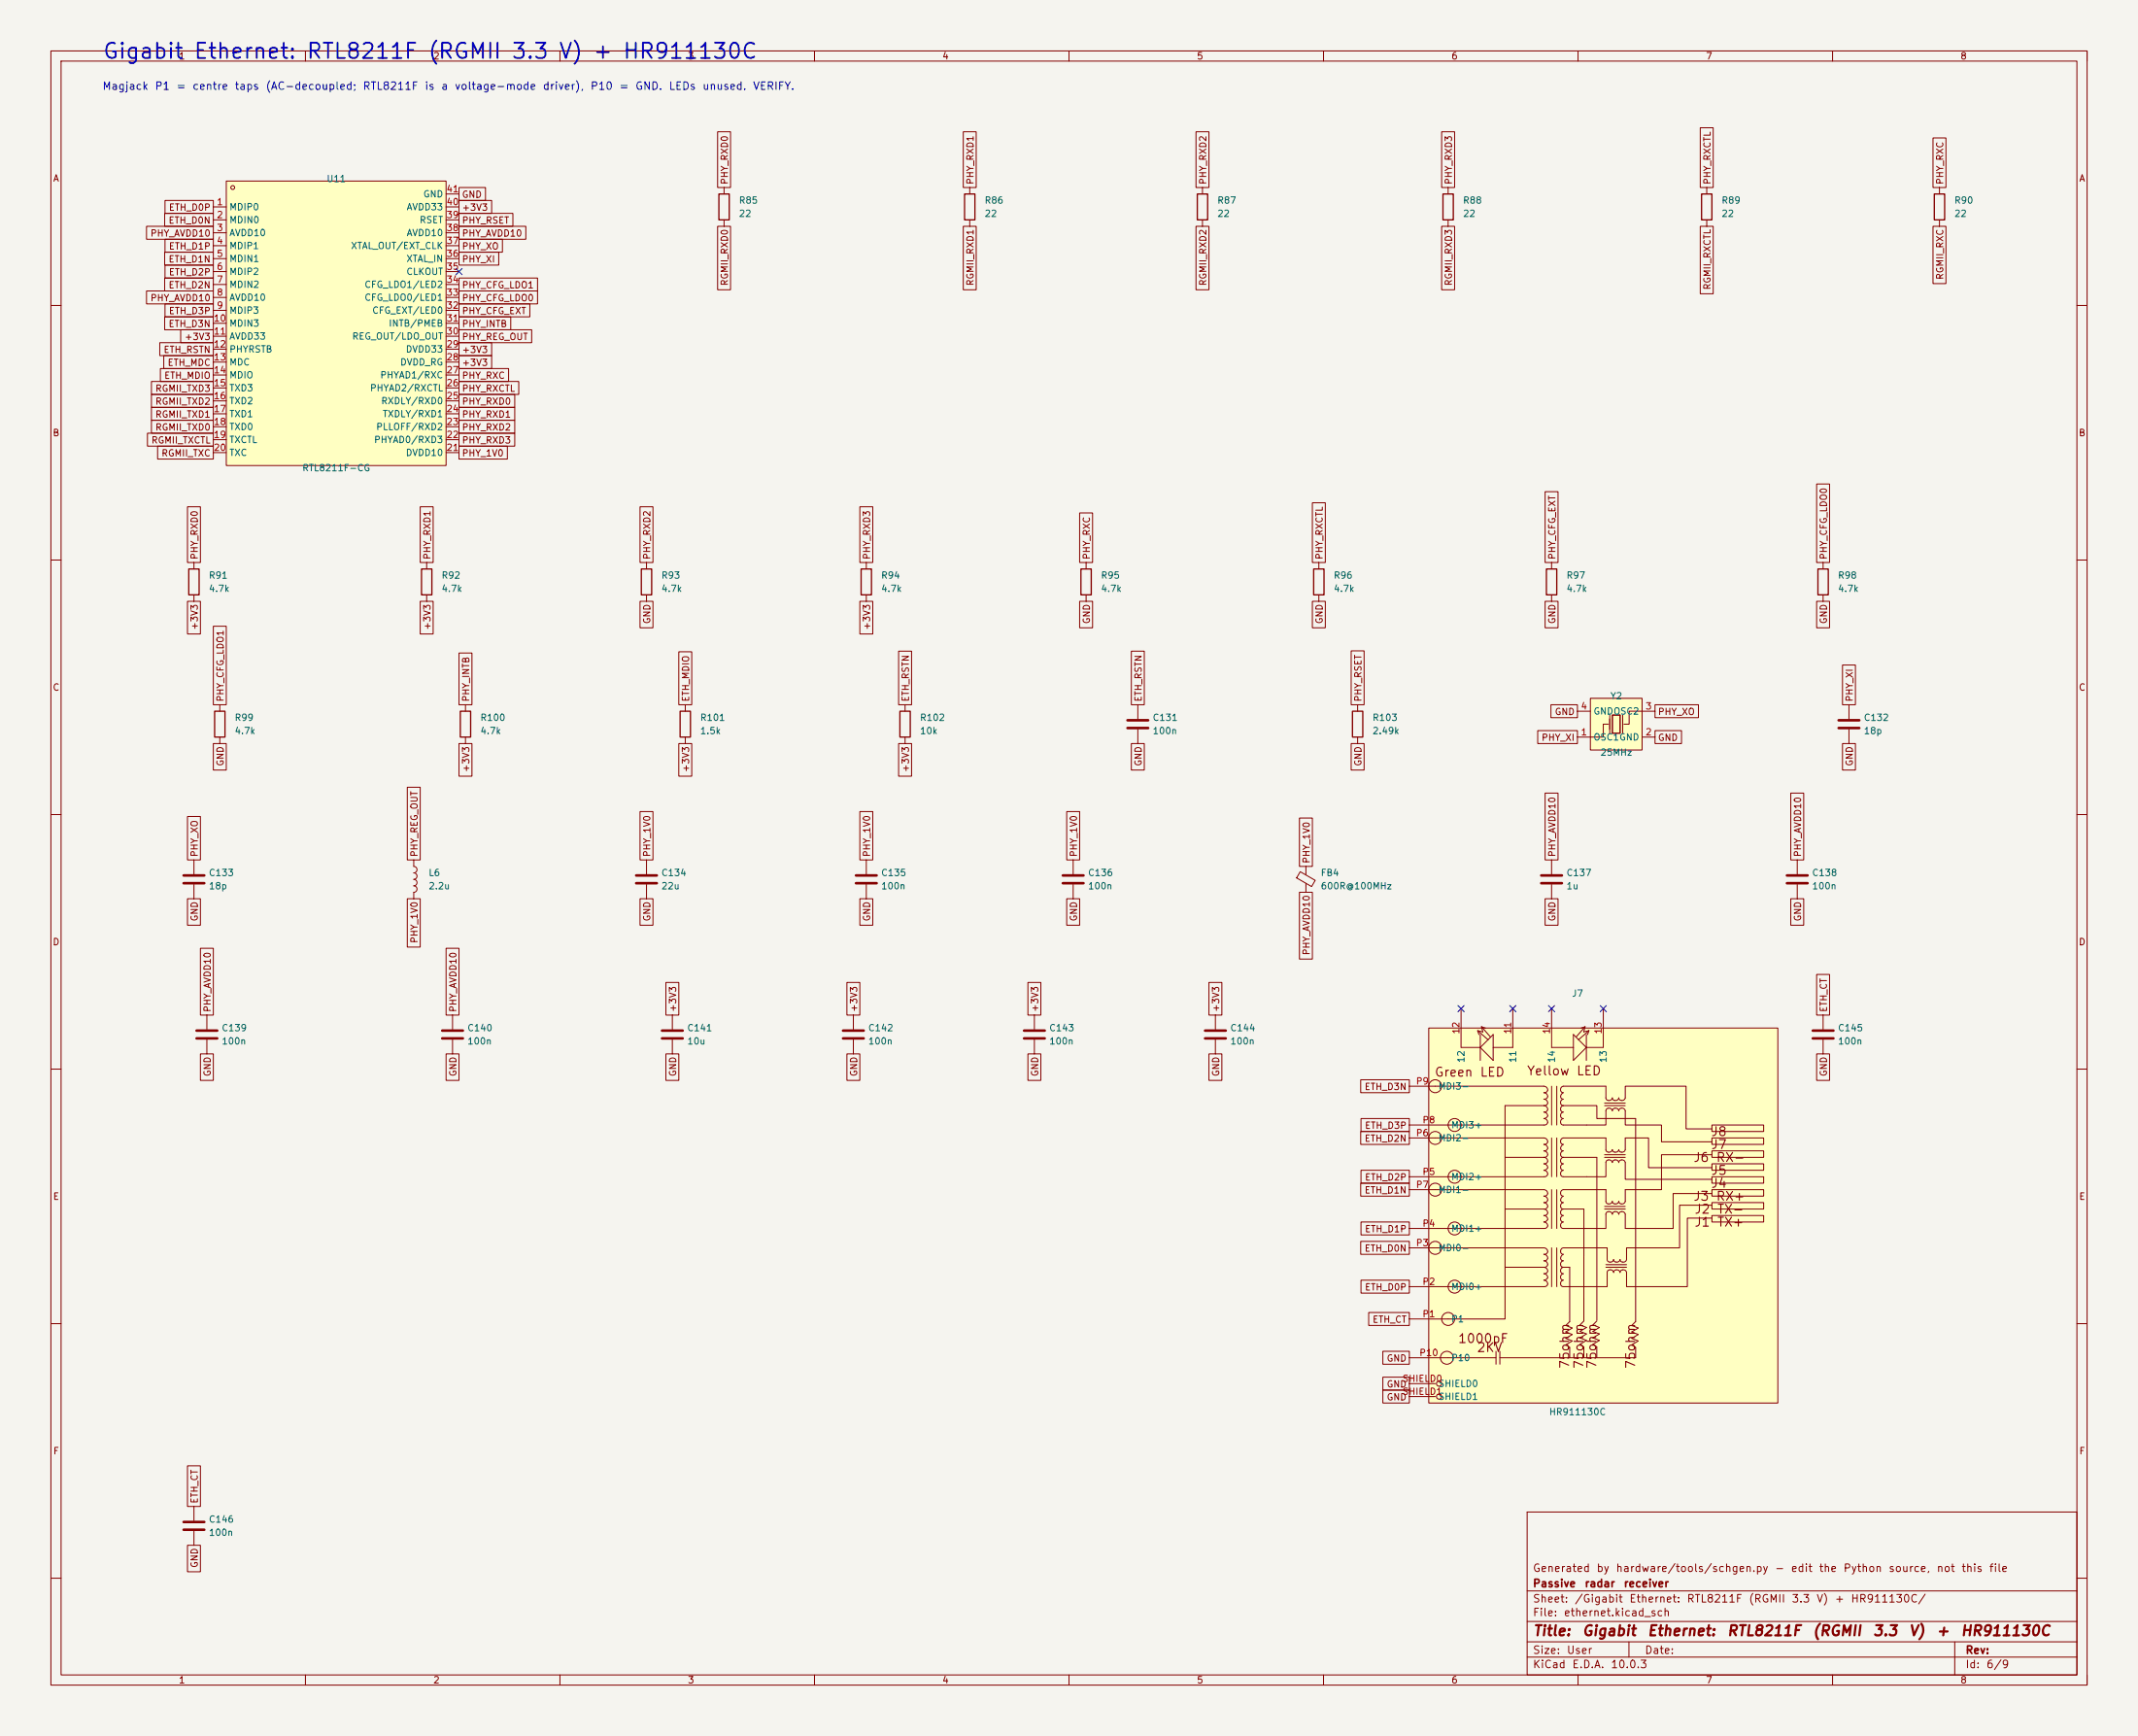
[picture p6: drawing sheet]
<svg xmlns="http://www.w3.org/2000/svg" width="420mm" height="341mm" viewBox="0 0 420 341" stroke-linecap="round" stroke-linejoin="round" font-family="sans-serif">
<path d="M0 0h420v341h-420z" fill="#f5f4ef" stroke="#f5f4ef" stroke-width=".19"/>
<g fill="none" stroke="#840000" stroke-width=".19">
<path d="M10 10h400v321h-400zM12 12h396v317h-396zM60 10v2M110 10v2M160 10v2M210 10v2M260 10v2M310 10v2M360 10v2M410 10v2M142.2 36.8v1.3M190.5 36.8v1.3"/>
<path d="M236.2 36.8v1.3M335.3 36.8v1.3M381 36.8v1.3M142.2 43.2v1.3M190.5 43.2v1.3M236.2 43.2v1.3M335.3 43.2v1.3M381 43.2v1.3M10 60h2M408 60h2M10 110h2M38.1 110.5v1.3"/>
<path d="M38.1 116.8v1.3M83.8 110.5v1.3M83.8 116.8v1.3M304.8 110.5v1.3M304.8 116.8v1.3M358.1 110.5v1.3M358.1 116.8v1.3M408 110h2M43.2 138.4v1.3M43.2 144.8v1.3M10 160h2M38.1 168.9v2.8"/>
<path d="M38.1 173.7v2.8M304.8 168.9v2.8M304.8 173.7v2.8M408 160h2M40.6 199.4v2.8M358.1 199.4v2.8M10 210h2M40.6 204.2v2.8M358.1 204.2v2.8M408 210h2M10 260h2M408 260h2"/>
<path d="M300 297h108v32h-108zM10 310h2M300 318.5h108M300 312.5h108M408 310h2M60 329v2M110 329v2M160 329v2M210 329v2M260 329v2M300 325.5h108M300 322.5h108"/>
<path d="M310 329v2M320 322.5v3M360 329v2M384 322.5v6.5M410 329v2"/>
</g>
<path d="M141.2 38.1h2.1v5.1h-2.1zM189.5 38.1h2v5.1h-2zM235.2 38.1h2v5.1h-2zM334.3 38.1h2v5.1h-2zM380 38.1h2v5.1h-2zM37.1 111.8h2v5h-2zM82.8 111.8h2v5h-2zM303.8 111.8h2v5h-2zM357.1 111.8h2.1v5h-2.1zM42.2 139.7h2v5.1h-2z" fill="none" stroke="#840000" stroke-width=".25"/>
<path d="M36.1 172h4M36.1 173.5h4M302.8 172h4M302.8 173.5h4M38.6 202.4h4.1M38.6 204h4.1M356.1 202.4h4.1M356.1 204h4.1" fill="none" stroke="#840000" stroke-width=".51"/>
<g fill="#ffffc2">
<path d="M312.4 137.2h10.2v10.1h-10.2z"/>
<path d="M316.7 140.5h1.6v3.5h-1.6z"/>
</g>
<g fill="none" stroke="#840000" stroke-width=".19">
<path d="M91.4 138.4v1.3M309.9 139.7h2.5M312.4 137.2h10.2v10.1h-10.2zM325.1 139.7h-5.1v2.5h-1M363.2 138.4v2.8M91.4 144.8v1.3M316 142.2h-1v2.6h-5.1M316.2 140.5v3.5M316.7 140.5h1.6v3.5h-1.6zM318.8 140.5v3.5M322.6 144.8h2.5M363.2 143.3v2.8"/>
<path d="M81.3 168.9v1.3a.64 .64 0 0 1 .6 .6 .64 .64 0 0 1-.6 .7 .64 .64 0 0 1 .6 .6 .64 .64 0 0 1-.6 .6 .64 .64 0 0 1 .6 .7 .64 .64 0 0 1-.6 .6 .64 .64 0 0 1 .6 .6 .64 .64 0 0 1-.6 .7v1.2M353.1 168.9v2.8M353.1 173.7v2.8M88.9 199.4v2.8M88.9 204.2v2.8"/>
</g>
<path d="M361.2 141.5h4.1M361.2 143h4.1M351 172h4.1M351 173.5h4.1M86.9 202.4h4M86.9 204h4" fill="none" stroke="#840000" stroke-width=".51"/>
<path d="M90.4 139.7h2.1v5.1h-2.1z" fill="none" stroke="#840000" stroke-width=".25"/>
<path d="M44.4 35.6h43.2v55.8h-43.2z" fill="#ffffc2"/>
<g fill="none" stroke="#840000" stroke-width=".19">
<path d="M44.4 35.6h43.2v55.8h-43.2zM87.6 38.1h2.6M284.5 36.8v1.3M41.9 40.6h2.5M41.9 43.2h2.5M41.9 45.7h2.5M41.9 48.3h2.5M41.9 50.8h2.5M41.9 53.3h2.5M41.9 55.9h2.5M41.9 58.4h2.5M87.6 40.6h2.6"/>
<path d="M87.6 43.2h2.6M87.6 45.7h2.6M87.6 48.3h2.6M87.6 50.8h2.6M87.6 53.3h2.6M87.6 55.9h2.6M87.6 58.4h2.6M284.5 43.2v1.3M41.9 61h2.5M41.9 63.5h2.5M41.9 66h2.5M41.9 68.6h2.5"/>
<path d="M41.9 71.1h2.5M41.9 73.7h2.5M41.9 76.2h2.5M41.9 78.7h2.5M87.6 61h2.6M87.6 63.5h2.6M87.6 66h2.6M87.6 68.6h2.6M87.6 71.1h2.6M87.6 73.7h2.6M87.6 76.2h2.6M87.6 78.7h2.6"/>
<path d="M41.9 81.3h2.5M41.9 83.8h2.5M41.9 86.4h2.5M41.9 88.9h2.5M87.6 81.3h2.6M87.6 83.8h2.6M87.6 86.4h2.6M87.6 88.9h2.6M127 110.5v1.3M127 116.8v1.3M170.2 110.5v1.3M170.2 116.8v1.3"/>
<path d="M213.4 110.5v1.3M213.4 116.8v1.3M259.1 110.5v1.3M259.1 116.8v1.3M134.6 138.4v1.3M177.8 138.4v1.3M223.5 138.4v2.8M266.7 138.4v1.3M134.6 144.8v1.3M177.8 144.8v1.3M223.5 143.3v2.8M266.7 144.8v1.3"/>
<path d="M127 168.9v2.8M127 173.7v2.8M170.2 168.9v2.8M170.2 173.7v2.8M210.8 168.9v2.8M210.8 173.7v2.8M255.4 171.2l3 1.7-.7 1.2-3-1.7zM256.5 170.2v1.6M256.5 173.5v1.8M132.1 199.4v2.8M167.6 199.4v2.8M238.8 199.4v2.8"/>
<path d="M132.1 204.2v2.8M167.6 204.2v2.8M238.8 204.2v2.8M38.1 295.9v2.8M38.1 300.7v2.8"/>
<circle cx="45.7" cy="36.8" r=".38"/>
</g>
<path d="M283.5 38.1h2v5.1h-2zM126 111.8h2v5h-2zM169.2 111.8h2v5h-2zM212.3 111.8h2.1v5h-2.1zM258.1 111.8h2v5h-2zM133.6 139.7h2v5.1h-2zM176.8 139.7h2v5.1h-2zM265.7 139.7h2v5.1h-2z" fill="none" stroke="#840000" stroke-width=".25"/>
<g fill="none" stroke="#840000" stroke-width=".51">
<path d="M221.5 141.5h4.1M221.5 143h4.1M125 172h4M125 173.5h4M168.1 172h4.1M168.1 173.5h4.1M208.8 172h4.1M208.8 173.5h4.1M130 202.4h4.1M130 204h4.1M165.6 202.4h4.1M165.6 204h4.1"/>
<path d="M236.7 202.4h4.1M236.7 204h4.1M36.1 299h4M36.1 300.5h4"/>
</g>
<g fill="#ffffc2">
<path d="M280.7 201.9h68.5v73.7h-68.5z"/>
<path d="M336.3 221h10.2v1.3h-10.2z"/>
<path d="M336.3 223.5h10.2v1.3h-10.2z"/>
<path d="M336.3 226.1h10.2v1.2h-10.2z"/>
<path d="M336.3 228.6h10.2v1.3h-10.2z"/>
<path d="M336.3 231.1h10.2v1.3h-10.2z"/>
<path d="M336.3 233.7h10.2v1.3h-10.2z"/>
<path d="M336.3 236.2h10.2v1.3h-10.2z"/>
<path d="M336.3 238.8h10.2v1.2h-10.2z"/>
</g>
<g fill="none" stroke="#840000" stroke-width=".19">
<path d="M32.4 39.4h9.5v2.5h-9.5zM90.2 39.4h6.4v2.5h-6.4zM90.2 36.8h5.2v2.6h-5.2zM141 25.9h2.5v10.9h-2.5zM189.2 25.9h2.6v10.9h-2.6zM234.9 25.9h2.6v10.9h-2.6zM283.2 25.9h2.6v10.9h-2.6zM334 25.1h2.6v11.7h-2.6zM379.7 27.1h2.6v9.7h-2.6zM28.8 44.5h13.1v2.5h-13.1zM28.8 57.2h13.1v2.5h-13.1zM32.4 41.9h9.5v2.6h-9.5z"/>
<path d="M32.4 49.5h9.5v2.6h-9.5zM32.4 54.6h9.5v2.6h-9.5zM32.4 47h9.5v2.5h-9.5zM32.4 52.1h9.5v2.5h-9.5zM32.4 59.7h9.5v2.5h-9.5zM90.2 41.9h10.6v2.6h-10.6zM90.2 44.5h13.1v2.5h-13.1zM90.2 59.7h13.9v2.5h-13.9zM90.2 57.2h15.4v2.5h-15.4zM90.2 54.6h15.4v2.6h-15.4zM90.2 49.5h7.8v2.6h-7.8zM90.2 47h8.5v2.5h-8.5z"/>
<path d="M141 44.5h2.5v12.4h-2.5zM189.2 44.5h2.6v12.4h-2.6zM234.9 44.5h2.6v12.4h-2.6zM283.2 44.5h2.6v12.4h-2.6zM334 44.5h2.6v13.2h-2.6zM379.7 44.5h2.6v11.2h-2.6zM29.8 74.9h12.1v2.6h-12.1zM29.8 77.5h12.1v2.5h-12.1zM31.4 67.3h10.5v2.6h-10.5zM31.5 72.4h10.4v2.5h-10.4zM32.2 69.9h9.7v2.5h-9.7zM32.4 62.2h9.5v2.6h-9.5z"/>
<path d="M35.5 64.8h6.4v2.5h-6.4zM90.2 74.9h11.7v2.6h-11.7zM90.2 72.4h9.7v2.5h-9.7zM90.2 69.9h6.4v2.5h-6.4zM90.2 67.3h6.4v2.6h-6.4zM90.2 77.5h10.9v2.5h-10.9zM90.2 64.8h14.2v2.5h-14.2zM90.2 62.2h10.1v2.6h-10.1zM29 85.1h12.9v2.5h-12.9zM29.8 80h12.1v2.6h-12.1zM29.8 82.6h12.1v2.5h-12.1zM31 87.6h10.9v2.6h-10.9z"/>
<path d="M36.8 99.5h2.6v11h-2.6zM82.5 99.5h2.6v11h-2.6zM90.2 87.6h9.5v2.6h-9.5zM90.2 85.1h10.9v2.5h-10.9zM90.2 82.6h10.9v2.5h-10.9zM90.2 80h10.9v2.6h-10.9zM125.7 99.5h2.6v11h-2.6zM168.9 99.5h2.6v11h-2.6zM257.8 98.8h2.6v11.7h-2.6zM303.5 96.6h2.6v13.9h-2.6zM356.9 95.1h2.5v15.4h-2.5zM36.8 118.1h2.6v6.4h-2.6z"/>
<path d="M82.5 118.1h2.6v6.4h-2.6zM125.7 118.1h2.6v5.2h-2.6zM168.9 118.1h2.6v6.4h-2.6zM212.1 100.8h2.5v9.7h-2.5zM212.1 118.1h2.5v5.2h-2.5zM257.8 118.1h2.6v5.2h-2.6zM303.5 118.1h2.6v5.2h-2.6zM356.9 118.1h2.5v5.2h-2.5zM41.9 123h2.6v15.4h-2.6zM90.2 128.3h2.5v10.1h-2.5zM133.3 128h2.6v10.4h-2.6zM176.5 127.9h2.6v10.5h-2.6z"/>
<path d="M222.2 127.9h2.6v10.5h-2.6zM265.4 127.8h2.6v10.6h-2.6zM304.7 138.4h5.2v2.6h-5.2zM325.1 138.4h8.6v2.6h-8.6zM361.9 130.6h2.6v7.8h-2.6zM41.9 146.1h2.6v5.2h-2.6zM80 154.6h2.6v14.3h-2.6zM90.2 146.1h2.5v6.4h-2.5zM125.7 159.4h2.6v9.5h-2.6zM133.3 146.1h2.6v6.4h-2.6zM168.9 159.4h2.6v9.5h-2.6zM176.5 146.1h2.6v6.4h-2.6z"/>
<path d="M209.5 159.4h2.6v9.5h-2.6zM222.2 146.1h2.6v5.2h-2.6zM265.4 146.1h2.6v5.2h-2.6zM302.1 143.5h7.8v2.6h-7.8zM303.5 155.8h2.6v13.1h-2.6zM325.1 143.5h5.2v2.6h-5.2zM351.8 155.8h2.5v13.1h-2.5zM361.9 146.1h2.6v5.2h-2.6zM36.8 176.5h2.6v5.2h-2.6zM36.8 160.4h2.6v8.5h-2.6zM80 176.5h2.6v9.5h-2.6zM125.7 176.5h2.6v5.2h-2.6z"/>
<path d="M168.9 176.5h2.6v5.2h-2.6zM209.5 176.5h2.6v5.2h-2.6zM255.3 175.3h2.5v13.1h-2.5zM255.3 160.7h2.5v9.5h-2.5zM303.5 176.5h2.6v5.2h-2.6zM351.8 176.5h2.5v5.2h-2.5zM39.4 186.3h2.5v13.1h-2.5zM87.6 186.3h2.6v13.1h-2.6zM130.8 193h2.6v6.4h-2.6zM166.4 193h2.5v6.4h-2.5zM201.9 193h2.6v6.4h-2.6zM203.2 199.4v2.8"/>
<path d="M237.5 193h2.5v6.4h-2.5zM287 198.1v7.6M297.2 198.1v7.6M304.8 198.1v7.6h4.3M315 198.1l-.1 7.6h-3.3M356.9 191.4h2.5v8h-2.5zM39.4 207h2.5v5.2h-2.5zM87.6 207h2.6v5.2h-2.6zM130.8 207h2.6v5.2h-2.6zM166.4 207h2.5v5.2h-2.5zM201.9 207h2.6v5.2h-2.6zM203.2 204.2v2.8"/>
<path d="M237.5 207h2.5v5.2h-2.5zM267.3 212.1h9.6v2.5h-9.6zM267.4 219.7h9.5v2.6h-9.5zM276.9 213.4h26.4a.64 .64 0 0 1 .8 .6 .64 .64 0 0 1-.8 .6 .65 .65 0 0 1 .8 .7 .65 .65 0 0 1-.8 .6 .65 .65 0 0 1 .8 .6 .65 .65 0 0 1-.8 .7M280.7 201.9h68.5v73.7h-68.5zM287 205.7l3.8 .1M290.3 202.5l.2 .7M290.3 202.5l2 1.7M290.8 203.2v5.1M291 201.7l.3 1-1-.2M291 201.7l.8 .2M291 201.7l1.8 2"/>
<path d="M292.3 204.2l-1.5 1.6M292.8 203.7l-.5 .5M292.8 203.7l.5-.5v5.1l-2.5-2.5M297.2 205.7l-3.9 .1M303.3 217.2h-7.6v41.9h-18.8M303.3 217.2a.65 .65 0 0 1 .8 .6 .65 .65 0 0 1-.8 .6 .64 .64 0 0 1 .7 .7 .64 .64 0 0 1-.7 .6 .64 .64 0 0 1 .8 .6 .64 .64 0 0 1-.8 .7h-26.4M304.8 213.4v7.6M305.8 213.4v7.6M307.1 217.2a.65 .65 0 0 0-.5 .6 .65 .65 0 0 0 .5 .6 .65 .65 0 0 0-.5 .7 .65 .65 0 0 0 .5 .6 .65 .65 0 0 0-.5 .6 .65 .65 0 0 0 .5 .7h8.4v-2.9l.2-.3 .3-.1a.65 .65 0 0 1 .7 .5M307.1 217.2h6.6v2.5h7.6v39.9l-.8 .8 1.3 .5-1.3 .7 1.3 .5-1.3 .8 1.3 .5-1.3 .8 .8 .5v2h-26.7M307.1 217.2l-.4-.2-.1-.3a.64 .64 0 0 1 .5-.8l-.3-.1a.7 .7 0 0 1 .3-1.2l-.4-.1-.1-.4a.64 .64 0 0 1 .5-.7h8.4v2.4l.2 .3 .3 .1a.64 .64 0 0 0 .7-.5l.2 .3 .4 .2a.64 .64 0 0 0 .7-.5l.1 .3 .4 .2a.64 .64 0 0 0 .8-.5v-2.3h11.9v8.3h5.1M309.1 203.2l2.5 2.5-2.5 2.6z"/>
<path d="M311.4 201.7l-1.8 2M311.4 201.7l-.8 .2M311.4 201.7l-.3 1 1-.3M311.6 203.2v5.1M312.1 202.4l-2 1.8M312.1 202.4l-.2 .8M315.2 217.2h4.1M315.2 216.7h4.1M316.7 218.2l.2-.4 .4-.1a.65 .65 0 0 1 .7 .5l.2-.4 .3-.1a.65 .65 0 0 1 .8 .5v2.8h7.1v3.3h9.9M356.9 207h2.5v5.2h-2.5zM267.3 232.4h9.6v2.6h-9.6zM267.3 222.3h9.6v2.5h-9.6z"/>
<path d="M267.4 229.9h9.5v2.5h-9.5zM276.9 223.5h26.4a.64 .64 0 0 1 .8 .7 .64 .64 0 0 1-.8 .6 .65 .65 0 0 1 .8 .6 .65 .65 0 0 1-.8 .7 .65 .65 0 0 1 .8 .6 .65 .65 0 0 1-.8 .6M276.9 233.7h26.4a.64 .64 0 0 1 .8 .6 .64 .64 0 0 1-.8 .6 .65 .65 0 0 1 .8 .7 .65 .65 0 0 1-.8 .6 .65 .65 0 0 1 .8 .7 .65 .65 0 0 1-.8 .6M295.7 227.3h7.6M295.7 237.5h7.6M303.3 227.3a.65 .65 0 0 1 .8 .7 .65 .65 0 0 1-.8 .6 .64 .64 0 0 1 .7 .6 .64 .64 0 0 1-.7 .7 .64 .64 0 0 1 .8 .6 .64 .64 0 0 1-.8 .6h-26.4M303.3 237.5a.65 .65 0 0 1 .8 .6 .65 .65 0 0 1-.8 .7 .64 .64 0 0 1 .7 .6 .64 .64 0 0 1-.7 .6 .64 .64 0 0 1 .8 .7 .64 .64 0 0 1-.8 .6h-26.4M304.8 223.5v7.6M304.8 233.7v7.6M305.8 223.5v7.6M305.8 233.7v7.6M307.1 223.5a.65 .65 0 0 0-.5 .7 .65 .65 0 0 0 .5 .6 .64 .64 0 0 0-.5 .6 .64 .64 0 0 0 .5 .7 .65 .65 0 0 0-.5 .6 .65 .65 0 0 0 .5 .6"/>
<path d="M307.1 227.3a.65 .65 0 0 0-.5 .7 .65 .65 0 0 0 .5 .6 .65 .65 0 0 0-.5 .6 .65 .65 0 0 0 .5 .7 .65 .65 0 0 0-.5 .6 .65 .65 0 0 0 .5 .6h8.4v-2.8l.2-.3 .3-.2a.65 .65 0 0 1 .7 .6M307.1 237.5a.65 .65 0 0 0-.5 .6 .65 .65 0 0 0 .5 .7 .65 .65 0 0 0-.5 .6 .65 .65 0 0 0 .5 .6 .65 .65 0 0 0-.5 .7 .65 .65 0 0 0 .5 .6h8.4v-2.9l.2-.3 .3-.1a.65 .65 0 0 1 .7 .5M307.1 223.5h8.4v2.4l.2 .3 .3 .1a.64 .64 0 0 0 .7-.5l.2 .4 .4 .1a.64 .64 0 0 0 .7-.5l.1 .4 .4 .1a.64 .64 0 0 0 .8-.5v-2.3h4.5v5.9h12.5M307.1 227.3h6.6v32M307.1 237.5h4v22l-.7 .8 1.2 .5-1.2 .7 1.2 .5-1.2 .8 1.2 .5-1.2 .8 .7 .5v2M315.2 227.3h4.1M315.2 237.5h4.1M315.2 226.8h4.1M315.2 237h4.1M316.7 228.4l.2-.4 .4-.2a.65 .65 0 0 1 .7 .6l.2-.4 .3-.2a.65 .65 0 0 1 .8 .6v3.3h17M336.3 239.3h-4.8v13.4h-12v-2.8a.65 .65 0 0 0-.6-.5 .65 .65 0 0 0-.6 .5 .65 .65 0 0 0-.7-.5 .65 .65 0 0 0-.6 .5 .65 .65 0 0 0-.6-.5 .65 .65 0 0 0-.7 .5v2.8h-8.7l-.3-.1-.1-.4a.64 .64 0 0 1 .5-.7l-.4-.2-.1-.4a.64 .64 0 0 1 .5-.7l-.4-.2-.1-.3a.64 .64 0 0 1 .5-.8l-.4-.1-.1-.4a.64 .64 0 0 1 .5-.7l-.3-.1a.69 .69 0 0 1 .3-1.2l-.4-.2-.1-.3a.64 .64 0 0 1 .5-.8h8.6v2.4l.2 .3 .3 .1M336.3 226.8h-9.9v6.9h-7.1v2.3a.65 .65 0 0 1-.7 .5 .65 .65 0 0 1-.6-.5 .65 .65 0 0 1-.6 .5 .65 .65 0 0 1-.7-.5 .65 .65 0 0 1-.6 .5 .65 .65 0 0 1-.6-.5v-2.3h-8.4a.65 .65 0 0 0-.5 .6 .65 .65 0 0 0 .5 .7 .64 .64 0 0 0-.5 .6 .64 .64 0 0 0 .5 .6 .65 .65 0 0 0-.5 .7 .65 .65 0 0 0 .5 .6"/>
<path d="M336.3 234.4h-7.6v6.9h-9.4v-2.8a.65 .65 0 0 0-.7-.5 .65 .65 0 0 0-.6 .5 .65 .65 0 0 0-.6-.5 .65 .65 0 0 0-.7 .5M336.3 236.7h-6.3v8.4h-10.5v2.3a.62 .62 0 0 1-.7 .5M336.3 221h10.2v1.3h-10.2zM336.3 223.5h10.2v1.3h-10.2zM336.3 226.1h10.2v1.2h-10.2zM336.3 228.6h10.2v1.3h-10.2zM336.3 231.1h10.2v1.3h-10.2zM336.3 233.7h10.2v1.3h-10.2zM336.3 236.2h10.2v1.3h-10.2zM336.3 238.8h10.2v1.2h-10.2zM267.3 243.8h9.6v2.6h-9.6zM267.4 251.5h9.5v2.5h-9.5z"/>
<path d="M267.4 240h9.5v2.6h-9.5zM268.9 257.8h8v2.6h-8zM276.9 245.1h26.4a.64 .64 0 0 1 .8 .6 .64 .64 0 0 1-.8 .7 .65 .65 0 0 1 .8 .6 .65 .65 0 0 1-.8 .6 .65 .65 0 0 1 .8 .7 .65 .65 0 0 1-.8 .6M295.7 248.9h7.6M303.3 250.2a.64 .64 0 0 1 .7 .6 .64 .64 0 0 1-.7 .7 .64 .64 0 0 1 .8 .6 .64 .64 0 0 1-.8 .6h-26.4M303.3 248.9a.64 .64 0 0 1 .8 .7 .64 .64 0 0 1-.8 .6M304.8 245.1v7.6M305.8 245.1v7.6M306.8 248.9h1.6v10.7l-.8 .8 1.3 .5-1.3 .7 1.3 .5-1.3 .8 1.3 .5-1.3 .8 .8 .5v2M313.7 259.5l-.8 .8 1.3 .5-1.3 .7 1.3 .5-1.3 .8 1.3 .5-1.3 .8 .8 .5v2M315.5 248.9h4M315.5 248.4h4"/>
<path d="M316.2 247.9a.62 .62 0 0 0 .8-.5l.1 .4 .4 .1M317.5 247.9a.62 .62 0 0 0 .8-.5l.1 .4 .4 .1M271.7 270.5h5.2v2.6h-5.2zM271.7 273.1h5.2v2.5h-5.2zM271.7 265.4h5.2v2.6h-5.2zM276.9 266.7h17M276.9 271.8h5M276.9 274.3h5M293.9 265.4v2.6M294.6 265.4v2.6M36.8 287.9h2.6v8h-2.6zM36.8 303.5h2.6v5.2h-2.6z"/>
<circle cx="281.9" cy="213.4" r="1.27"/>
<circle cx="281.9" cy="223.5" r="1.27"/>
<circle cx="281.9" cy="233.7" r="1.27"/>
<circle cx="285.8" cy="221" r="1.27"/>
<circle cx="285.8" cy="231.1" r="1.27"/>
<circle cx="281.9" cy="245.1" r="1.27"/>
<circle cx="284.5" cy="259.1" r="1.27"/>
<circle cx="285.8" cy="241.3" r="1.27"/>
<circle cx="285.8" cy="252.7" r="1.27"/>
<circle cx="282.7" cy="274.3" r=".51"/>
<circle cx="282.7" cy="271.8" r=".51"/>
<circle cx="284.2" cy="266.7" r="1.27"/>
</g>
<path d="M201.2 202.4h4M201.2 204h4" fill="none" stroke="#840000" stroke-width=".51"/>
<path d="M89.6 52.7l1.2 1.3M90.8 52.7l-1.2 1.3M286.4 197.5l1.2 1.2M287.6 197.5l-1.2 1.2M296.6 197.5l1.2 1.2M297.8 197.5l-1.2 1.2M304.2 197.5l1.2 1.2M305.4 197.5l-1.2 1.2M314.4 197.5l1.2 1.2M315.6 197.5l-1.2 1.2" fill="none" stroke="#000084" stroke-width=".19"/>
<text font-size="3" fill="#0000c2" x="20" y="12.3">Gigabit Ethernet: RTL8211F (RGMII 3.3 V) + HR911130C</text>
<g font-size="2" fill="#840000">
<text x="301" y="321.8">Title:</text>
<text x="310.7" y="321.8">Gigabit</text>
<text x="323.5" y="321.8">Ethernet:</text>
<text x="339.1" y="321.8">RTL8211F</text>
<text x="355.9" y="321.8">(RGMII</text>
<text x="367.8" y="321.8">3.3</text>
<text x="374.9" y="321.8">V)</text>
<text x="380.2" y="321.8">+</text>
<text x="385" y="321.8">HR911130C</text>
</g>
<g font-size="1.8" fill="#840000">
<text x="281.7" y="211.9">Green LED</text>
<text x="299.8" y="211.7">Yellow LED</text>
<text x="336" y="223.6">J8</text>
<text x="336" y="226.1">J7</text>
<text x="332.5" y="228.7">J6 RX-</text>
<text x="336" y="231.2">J5</text>
<text x="336" y="233.8">J4</text>
<text x="332.5" y="236.3">J3 RX+</text>
<text x="332.7" y="238.8">J2 TX-</text>
<text x="332.7" y="241.4">J1 TX+</text>
<text x="286.3" y="264.3">1000pF</text>
<text x="290" y="266">2KV</text>
<text x="308.7" y="269" transform="rotate(-90 308.7 269)">75ohm</text>
<text x="311.5" y="269" transform="rotate(-90 311.5 269)">75ohm</text>
<text x="314" y="269" transform="rotate(-90 314 269)">75ohm</text>
<text x="321.7" y="269" transform="rotate(-90 321.7 269)">75ohm</text>
</g>
<g font-size="1.5" fill="#0000c2">
<text x="20" y="18">Magjack</text>
<text x="30.3" y="18">P1</text>
<text x="34.5" y="18">=</text>
<text x="37.7" y="18">centre</text>
<text x="46" y="18">taps</text>
<text x="52.1" y="18">(AC-decoupled;</text>
<text x="71.2" y="18">RTL8211F</text>
<text x="83.3" y="18">is</text>
<text x="86.5" y="18">a</text>
<text x="89.2" y="18">voltage-mode</text>
<text x="106.5" y="18">driver),</text>
<text x="115.9" y="18">P10</text>
<text x="121.5" y="18">=</text>
<text x="124.7" y="18">GND.</text>
<text x="131.3" y="18">LEDs</text>
<text x="137.9" y="18">unused.</text>
<text x="147.8" y="18">VERIFY.</text>
</g>
<g font-size="1.5" fill="#840000">
<text x="301" y="309.2">Generated</text>
<text x="313.5" y="309.2">by</text>
<text x="317.3" y="309.2">hardware/tools/schgen.py</text>
<text x="348.5" y="309.2">-</text>
<text x="351.7" y="309.2">edit</text>
<text x="357.2" y="309.2">the</text>
<text x="362" y="309.2">Python</text>
<text x="370.9" y="309.2">source,</text>
<text x="380.3" y="309.2">not</text>
<text x="385.2" y="309.2">this</text>
<text x="390.6" y="309.2">file</text>
<text x="301" y="317.9">File:</text>
<text x="301" y="315.2">Sheet:</text>
<text x="301" y="312.2">Passive</text>
<text x="307.1" y="317.9">ethernet.kicad_sch</text>
<text x="309.2" y="315.2">/Gigabit</text>
<text x="311.2" y="312.2">radar</text>
<text x="318.8" y="312.2">receiver</text>
<text x="320" y="315.2">Ethernet:</text>
<text x="331.3" y="315.2">RTL8211F</text>
<text x="343.4" y="315.2">(RGMII</text>
<text x="351.9" y="315.2">3.3</text>
<text x="356.7" y="315.2">V)</text>
<text x="360.3" y="315.2">+</text>
<text x="363.5" y="315.2">HR911130C/</text>
<text x="301" y="328.1">KiCad</text>
<text x="301" y="325.3">Size:</text>
<text x="307.7" y="325.3">User</text>
<text x="308.7" y="328.1">E.D.A.</text>
<text x="316.3" y="328.1">10.0.3</text>
<text x="323" y="325.3">Date:</text>
<text x="386" y="325.3">Rev:</text>
<text x="386" y="328.1">Id:</text>
<text x="390.1" y="328.1">6/9</text>
</g>
<g font-size="1.3" fill="#840000">
<text x="35" y="12">1</text>
<text x="85" y="12">2</text>
<text x="135" y="12">3</text>
<text x="185" y="12">4</text>
<text x="235" y="12">5</text>
<text x="285" y="12">6</text>
<text x="335" y="12">7</text>
<text x="385" y="12">8</text>
<text x="10.3" y="36">A</text>
<text x="408.3" y="36">A</text>
<text x="33.1" y="41.7">ETH_D0P</text>
<text x="90.6" y="41.7">+3V3</text>
<text x="90.6" y="39.2">GND</text>
<text x="143.3" y="36.4" transform="rotate(-90 143.3 36.4)">PHY_RXD0</text>
<text x="191.6" y="36.4" transform="rotate(-90 191.6 36.4)">PHY_RXD1</text>
<text x="237.3" y="36.4" transform="rotate(-90 237.3 36.4)">PHY_RXD2</text>
<text x="285.5" y="36.4" transform="rotate(-90 285.5 36.4)">PHY_RXD3</text>
<text x="336.3" y="36.4" transform="rotate(-90 336.3 36.4)">PHY_RXCTL</text>
<text x="382.1" y="36.4" transform="rotate(-90 382.1 36.4)">PHY_RXC</text>
<text x="29.4" y="46.8">PHY_AVDD10</text>
<text x="33" y="44.2">ETH_D0N</text>
<text x="90.6" y="44.2">PHY_RSET</text>
<text x="90.6" y="46.8">PHY_AVDD10</text>
<text x="33" y="51.9">ETH_D1N</text>
<text x="33.1" y="49.3">ETH_D1P</text>
<text x="90.6" y="51.9">PHY_XI</text>
<text x="90.6" y="49.3">PHY_XO</text>
<text x="29.4" y="59.5">PHY_AVDD10</text>
<text x="33" y="56.9">ETH_D2N</text>
<text x="33.1" y="54.4">ETH_D2P</text>
<text x="90.6" y="59.5">PHY_CFG_LDO0</text>
<text x="90.6" y="56.9">PHY_CFG_LDO1</text>
<text x="143.3" y="56.3" transform="rotate(-90 143.3 56.3)">RGMII_RXD0</text>
<text x="191.6" y="56.3" transform="rotate(-90 191.6 56.3)">RGMII_RXD1</text>
<text x="237.3" y="56.3" transform="rotate(-90 237.3 56.3)">RGMII_RXD2</text>
<text x="285.5" y="56.3" transform="rotate(-90 285.5 56.3)">RGMII_RXD3</text>
<text x="336.3" y="57" transform="rotate(-90 336.3 57)">RGMII_RXCTL</text>
<text x="382.1" y="55.1" transform="rotate(-90 382.1 55.1)">RGMII_RXC</text>
<text x="33" y="64.6">ETH_D3N</text>
<text x="33.1" y="62">ETH_D3P</text>
<text x="90.6" y="64.6">PHY_INTB</text>
<text x="90.6" y="62">PHY_CFG_EXT</text>
<text x="32" y="69.6">ETH_RSTN</text>
<text x="36.2" y="67.1">+3V3</text>
<text x="90.6" y="69.6">+3V3</text>
<text x="90.6" y="67.1">PHY_REG_OUT</text>
<text x="30.4" y="77.3">RGMII_TXD3</text>
<text x="32.2" y="74.7">ETH_MDIO</text>
<text x="32.8" y="72.2">ETH_MDC</text>
<text x="90.6" y="77.3">PHY_RXCTL</text>
<text x="90.6" y="74.7">PHY_RXC</text>
<text x="90.6" y="72.2">+3V3</text>
<text x="30.4" y="79.8">RGMII_TXD2</text>
<text x="30.4" y="82.3">RGMII_TXD1</text>
<text x="90.6" y="82.3">PHY_RXD1</text>
<text x="90.6" y="79.8">PHY_RXD0</text>
<text x="10.3" y="86">B</text>
<text x="29.6" y="87.4">RGMII_TXCTL</text>
<text x="30.4" y="84.9">RGMII_TXD0</text>
<text x="31.6" y="90">RGMII_TXC</text>
<text x="90.6" y="90">PHY_1V0</text>
<text x="90.6" y="87.4">PHY_RXD3</text>
<text x="90.6" y="84.9">PHY_RXD2</text>
<text x="408.3" y="86">B</text>
<text x="39.2" y="110" transform="rotate(-90 39.2 110)">PHY_RXD0</text>
<text x="84.9" y="110" transform="rotate(-90 84.9 110)">PHY_RXD1</text>
<text x="128.1" y="110" transform="rotate(-90 128.1 110)">PHY_RXD2</text>
<text x="171.2" y="110" transform="rotate(-90 171.2 110)">PHY_RXD3</text>
<text x="214.4" y="110" transform="rotate(-90 214.4 110)">PHY_RXC</text>
<text x="260.1" y="110" transform="rotate(-90 260.1 110)">PHY_RXCTL</text>
<text x="305.9" y="110" transform="rotate(-90 305.9 110)">PHY_CFG_EXT</text>
<text x="359.2" y="110" transform="rotate(-90 359.2 110)">PHY_CFG_LDO0</text>
<text x="39.2" y="123.9" transform="rotate(-90 39.2 123.9)">+3V3</text>
<text x="84.9" y="123.9" transform="rotate(-90 84.9 123.9)">+3V3</text>
<text x="128.1" y="122.7" transform="rotate(-90 128.1 122.7)">GND</text>
<text x="171.2" y="123.9" transform="rotate(-90 171.2 123.9)">+3V3</text>
<text x="214.4" y="122.7" transform="rotate(-90 214.4 122.7)">GND</text>
<text x="260.1" y="122.7" transform="rotate(-90 260.1 122.7)">GND</text>
<text x="305.9" y="122.7" transform="rotate(-90 305.9 122.7)">GND</text>
<text x="359.2" y="122.7" transform="rotate(-90 359.2 122.7)">GND</text>
<text x="10.3" y="136">C</text>
<text x="44.2" y="138" transform="rotate(-90 44.2 138)">PHY_CFG_LDO1</text>
<text x="92.5" y="138" transform="rotate(-90 92.5 138)">PHY_INTB</text>
<text x="135.7" y="138" transform="rotate(-90 135.7 138)">ETH_MDIO</text>
<text x="178.9" y="138" transform="rotate(-90 178.9 138)">ETH_RSTN</text>
<text x="224.6" y="138" transform="rotate(-90 224.6 138)">ETH_RSTN</text>
<text x="267.8" y="138" transform="rotate(-90 267.8 138)">PHY_RSET</text>
<text x="364.3" y="138" transform="rotate(-90 364.3 138)">PHY_XI</text>
<text x="408.3" y="136">C</text>
<text x="305.3" y="140.8">GND</text>
<text x="325.6" y="140.8">PHY_XO</text>
<text x="302.7" y="145.8">PHY_XI</text>
<text x="325.6" y="145.8">GND</text>
<text x="44.2" y="150.6" transform="rotate(-90 44.2 150.6)">GND</text>
<text x="92.5" y="151.8" transform="rotate(-90 92.5 151.8)">+3V3</text>
<text x="135.7" y="151.8" transform="rotate(-90 135.7 151.8)">+3V3</text>
<text x="178.9" y="151.8" transform="rotate(-90 178.9 151.8)">+3V3</text>
<text x="224.6" y="150.6" transform="rotate(-90 224.6 150.6)">GND</text>
<text x="267.8" y="150.6" transform="rotate(-90 267.8 150.6)">GND</text>
<text x="364.3" y="150.6" transform="rotate(-90 364.3 150.6)">GND</text>
<text x="39.2" y="168.4" transform="rotate(-90 39.2 168.4)">PHY_XO</text>
<text x="82.3" y="168.4" transform="rotate(-90 82.3 168.4)">PHY_REG_OUT</text>
<text x="128.1" y="168.4" transform="rotate(-90 128.1 168.4)">PHY_1V0</text>
<text x="171.2" y="168.4" transform="rotate(-90 171.2 168.4)">PHY_1V0</text>
<text x="211.9" y="168.4" transform="rotate(-90 211.9 168.4)">PHY_1V0</text>
<text x="257.6" y="169.7" transform="rotate(-90 257.6 169.7)">PHY_1V0</text>
<text x="305.9" y="168.4" transform="rotate(-90 305.9 168.4)">PHY_AVDD10</text>
<text x="354.1" y="168.4" transform="rotate(-90 354.1 168.4)">PHY_AVDD10</text>
<text x="10.3" y="186">D</text>
<text x="39.2" y="181.1" transform="rotate(-90 39.2 181.1)">GND</text>
<text x="82.3" y="185.4" transform="rotate(-90 82.3 185.4)">PHY_1V0</text>
<text x="128.1" y="181.1" transform="rotate(-90 128.1 181.1)">GND</text>
<text x="171.2" y="181.1" transform="rotate(-90 171.2 181.1)">GND</text>
<text x="211.9" y="181.1" transform="rotate(-90 211.9 181.1)">GND</text>
<text x="305.9" y="181.1" transform="rotate(-90 305.9 181.1)">GND</text>
<text x="354.1" y="181.1" transform="rotate(-90 354.1 181.1)">GND</text>
<text x="408.3" y="186">D</text>
<text x="257.6" y="187.7" transform="rotate(-90 257.6 187.7)">PHY_AVDD10</text>
<text x="41.7" y="198.9" transform="rotate(-90 41.7 198.9)">PHY_AVDD10</text>
<text x="90" y="198.9" transform="rotate(-90 90 198.9)">PHY_AVDD10</text>
<text x="133.1" y="198.9" transform="rotate(-90 133.1 198.9)">+3V3</text>
<text x="168.7" y="198.9" transform="rotate(-90 168.7 198.9)">+3V3</text>
<text x="204.3" y="198.9" transform="rotate(-90 204.3 198.9)">+3V3</text>
<text x="239.8" y="198.9" transform="rotate(-90 239.8 198.9)">+3V3</text>
<text x="359.2" y="198.9" transform="rotate(-90 359.2 198.9)">ETH_CT</text>
<text x="41.7" y="211.6" transform="rotate(-90 41.7 211.6)">GND</text>
<text x="90" y="211.6" transform="rotate(-90 90 211.6)">GND</text>
<text x="133.1" y="211.6" transform="rotate(-90 133.1 211.6)">GND</text>
<text x="168.7" y="211.6" transform="rotate(-90 168.7 211.6)">GND</text>
<text x="204.3" y="211.6" transform="rotate(-90 204.3 211.6)">GND</text>
<text x="239.8" y="211.6" transform="rotate(-90 239.8 211.6)">GND</text>
<text x="268" y="214.4">ETH_D3N</text>
<text x="359.2" y="211.6" transform="rotate(-90 359.2 211.6)">GND</text>
<text x="268" y="224.6">ETH_D2N</text>
<text x="268" y="222">ETH_D3P</text>
<text x="268" y="232.2">ETH_D2P</text>
<text x="10.3" y="236">E</text>
<text x="268" y="234.7">ETH_D1N</text>
<text x="408.3" y="236">E</text>
<text x="268" y="242.4">ETH_D1P</text>
<text x="268" y="246.2">ETH_D0N</text>
<text x="268" y="253.8">ETH_D0P</text>
<text x="269.5" y="260.1">ETH_CT</text>
<text x="272.3" y="267.8">GND</text>
<text x="272.3" y="272.8">GND</text>
<text x="272.3" y="275.4">GND</text>
<text x="10.3" y="286">F</text>
<text x="408.3" y="286">F</text>
<text x="39.2" y="295.4" transform="rotate(-90 39.2 295.4)">ETH_CT</text>
<text x="39.2" y="308.1" transform="rotate(-90 39.2 308.1)">GND</text>
<text x="35" y="331">1</text>
<text x="85" y="331">2</text>
<text x="135" y="331">3</text>
<text x="185" y="331">4</text>
<text x="235" y="331">5</text>
<text x="285" y="331">6</text>
<text x="335" y="331">7</text>
<text x="385" y="331">8</text>
</g>
<g font-size="1.3" fill="#a90000">
<text x="42.5" y="40.6">1</text>
<text x="87.6" y="40.6">40</text>
<text x="87.6" y="38.1">41</text>
<text x="42.5" y="43.2">2</text>
<text x="42.5" y="45.7">3</text>
<text x="87.6" y="45.7">38</text>
<text x="87.6" y="43.2">39</text>
<text x="42.5" y="48.2">4</text>
<text x="42.5" y="50.8">5</text>
<text x="42.5" y="53.3">6</text>
<text x="87.6" y="53.3">35</text>
<text x="87.6" y="50.8">36</text>
<text x="87.6" y="48.2">37</text>
<text x="42.5" y="55.9">7</text>
<text x="42.5" y="58.4">8</text>
<text x="87.6" y="58.4">33</text>
<text x="87.6" y="55.9">34</text>
<text x="41.9" y="63.5">10</text>
<text x="42.5" y="60.9">9</text>
<text x="87.6" y="63.5">31</text>
<text x="87.6" y="60.9">32</text>
<text x="41.9" y="66">11</text>
<text x="41.9" y="68.6">12</text>
<text x="41.9" y="71.1">13</text>
<text x="87.6" y="71.1">28</text>
<text x="87.6" y="68.6">29</text>
<text x="87.6" y="66">30</text>
<text x="41.9" y="73.6">14</text>
<text x="41.9" y="76.2">15</text>
<text x="87.6" y="76.2">26</text>
<text x="87.6" y="73.6">27</text>
<text x="41.9" y="78.7">16</text>
<text x="41.9" y="81.3">17</text>
<text x="41.9" y="83.8">18</text>
<text x="87.6" y="83.8">23</text>
<text x="87.6" y="81.3">24</text>
<text x="87.6" y="78.7">25</text>
<text x="41.9" y="86.3">19</text>
<text x="41.9" y="88.9">20</text>
<text x="87.6" y="88.9">21</text>
<text x="87.6" y="86.3">22</text>
<text x="310.4" y="139.7">4</text>
<text x="323.1" y="139.7">3</text>
<text x="310.4" y="144.8">1</text>
<text x="323.1" y="144.8">2</text>
<text x="287" y="203.2" transform="rotate(-90 287 203.2)">12</text>
<text x="297.2" y="203.2" transform="rotate(-90 297.2 203.2)">11</text>
<text x="304.8" y="203.2" transform="rotate(-90 304.8 203.2)">14</text>
<text x="314.9" y="203.2" transform="rotate(-90 314.9 203.2)">13</text>
<text x="278.1" y="213.3">P9</text>
<text x="279.3" y="221">P8</text>
<text x="278.1" y="223.5">P6</text>
<text x="278.1" y="233.7">P7</text>
<text x="279.3" y="231.1">P5</text>
<text x="278.1" y="245.1">P3</text>
<text x="279.3" y="241.3">P4</text>
<text x="279.3" y="252.7">P2</text>
<text x="279.3" y="259.1">P1</text>
<text x="278.7" y="266.7">P10</text>
<text x="275.4" y="271.8">SHIELD0</text>
<text x="275.4" y="274.3">SHIELD1</text>
</g>
<g font-size="1.3" fill="#006464">
<text x="45" y="41.6">MDIP0</text>
<text x="64.1" y="36.1">U11</text>
<text x="79.8" y="41.6">AVDD33</text>
<text x="83" y="39.1">GND</text>
<text x="145" y="40.3">R85</text>
<text x="193.3" y="40.3">R86</text>
<text x="239" y="40.3">R87</text>
<text x="287.3" y="40.3">R88</text>
<text x="338.1" y="40.3">R89</text>
<text x="383.8" y="40.3">R90</text>
<text x="45" y="44.2">MDIN0</text>
<text x="45" y="46.7">AVDD10</text>
<text x="79.8" y="46.7">AVDD10</text>
<text x="82.3" y="44.2">RSET</text>
<text x="145" y="42.9">22</text>
<text x="193.3" y="42.9">22</text>
<text x="239" y="42.9">22</text>
<text x="287.3" y="42.9">22</text>
<text x="338.1" y="42.9">22</text>
<text x="383.8" y="42.9">22</text>
<text x="45" y="49.2">MDIP1</text>
<text x="45" y="51.8">MDIN1</text>
<text x="68.8" y="49.2">XTAL_OUT/EXT_CLK</text>
<text x="79.7" y="51.8">XTAL_IN</text>
<text x="45" y="54.3">MDIP2</text>
<text x="45" y="56.9">MDIN2</text>
<text x="45" y="59.4">AVDD10</text>
<text x="71.5" y="59.4">CFG_LDO0/LED1</text>
<text x="71.5" y="56.9">CFG_LDO1/LED2</text>
<text x="79.7" y="54.3">CLKOUT</text>
<text x="45" y="61.9">MDIP3</text>
<text x="45" y="64.5">MDIN3</text>
<text x="73" y="61.9">CFG_EXT/LED0</text>
<text x="76.3" y="64.5">INTB/PMEB</text>
<text x="45" y="67">AVDD33</text>
<text x="45" y="69.6">PHYRSTB</text>
<text x="69.1" y="67">REG_OUT/LDO_OUT</text>
<text x="79.6" y="69.6">DVDD33</text>
<text x="45" y="72.1">MDC</text>
<text x="45" y="74.6">MDIO</text>
<text x="45" y="77.2">TXD3</text>
<text x="72.6" y="77.2">PHYAD2/RXCTL</text>
<text x="74.6" y="74.6">PHYAD1/RXC</text>
<text x="78.5" y="72.1">DVDD_RG</text>
<text x="45" y="79.7">TXD2</text>
<text x="45" y="82.3">TXD1</text>
<text x="74.8" y="79.7">RXDLY/RXD0</text>
<text x="75.1" y="82.3">TXDLY/RXD1</text>
<text x="45" y="84.8">TXD0</text>
<text x="45" y="87.3">TXCTL</text>
<text x="45" y="89.9">TXC</text>
<text x="73.4" y="87.3">PHYAD0/RXD3</text>
<text x="73.8" y="84.8">PLLOFF/RXD2</text>
<text x="79.6" y="89.9">DVDD10</text>
<text x="59.3" y="92.9">RTL8211F-CG</text>
<text x="40.9" y="114">R91</text>
<text x="86.6" y="114">R92</text>
<text x="129.8" y="114">R93</text>
<text x="173" y="114">R94</text>
<text x="216.2" y="114">R95</text>
<text x="261.9" y="114">R96</text>
<text x="307.6" y="114">R97</text>
<text x="360.9" y="114">R98</text>
<text x="40.9" y="116.6">4.7k</text>
<text x="86.6" y="116.6">4.7k</text>
<text x="129.8" y="116.6">4.7k</text>
<text x="173" y="116.6">4.7k</text>
<text x="216.2" y="116.6">4.7k</text>
<text x="261.9" y="116.6">4.7k</text>
<text x="307.6" y="116.6">4.7k</text>
<text x="360.9" y="116.6">4.7k</text>
<text x="316.2" y="137.7">Y2</text>
<text x="46" y="141.9">R99</text>
<text x="94.2" y="141.9">R100</text>
<text x="137.4" y="141.9">R101</text>
<text x="180.6" y="141.9">R102</text>
<text x="226.3" y="141.9">C131</text>
<text x="269.5" y="141.9">R103</text>
<text x="312.9" y="140.7">GND</text>
<text x="316.8" y="140.7">OSC2</text>
<text x="366" y="141.9">C132</text>
<text x="46" y="144.5">4.7k</text>
<text x="94.2" y="144.5">4.7k</text>
<text x="137.4" y="144.5">1.5k</text>
<text x="180.6" y="144.5">10k</text>
<text x="226.3" y="144.5">100n</text>
<text x="269.5" y="144.5">2.49k</text>
<text x="312.9" y="145.8">OSC1GND</text>
<text x="314.3" y="148.8">25MHz</text>
<text x="366" y="144.5">18p</text>
<text x="40.9" y="172.4">C133</text>
<text x="84.1" y="172.4">L6</text>
<text x="129.8" y="172.4">C134</text>
<text x="173" y="172.4">C135</text>
<text x="213.6" y="172.4">C136</text>
<text x="259.3" y="172.4">FB4</text>
<text x="307.6" y="172.4">C137</text>
<text x="355.9" y="172.4">C138</text>
<text x="40.9" y="175">18p</text>
<text x="84.1" y="175">2.2u</text>
<text x="129.8" y="175">22u</text>
<text x="173" y="175">100n</text>
<text x="213.6" y="175">100n</text>
<text x="259.3" y="175">600R@100MHz</text>
<text x="307.6" y="175">1u</text>
<text x="355.9" y="175">100n</text>
<text x="308.7" y="196.1">J7</text>
<text x="43.4" y="202.9">C139</text>
<text x="91.7" y="202.9">C140</text>
<text x="134.9" y="202.9">C141</text>
<text x="170.4" y="202.9">C142</text>
<text x="206" y="202.9">C143</text>
<text x="241.6" y="202.9">C144</text>
<text x="360.9" y="202.9">C145</text>
<text x="43.4" y="205.5">100n</text>
<text x="91.7" y="205.5">100n</text>
<text x="134.9" y="205.5">10u</text>
<text x="170.4" y="205.5">100n</text>
<text x="206" y="205.5">100n</text>
<text x="241.6" y="205.5">100n</text>
<text x="288" y="208.9" transform="rotate(-90 288 208.9)">12</text>
<text x="298.2" y="208.9" transform="rotate(-90 298.2 208.9)">11</text>
<text x="305.8" y="208.9" transform="rotate(-90 305.8 208.9)">14</text>
<text x="315.9" y="208.9" transform="rotate(-90 315.9 208.9)">13</text>
<text x="360.9" y="205.5">100n</text>
<text x="282.4" y="214.3">MDI3-</text>
<text x="285" y="222">MDI3+</text>
<text x="282.4" y="224.5">MDI2-</text>
<text x="285" y="232.1">MDI2+</text>
<text x="282.4" y="234.7">MDI1-</text>
<text x="285" y="242.3">MDI1+</text>
<text x="282.4" y="246.1">MDI0-</text>
<text x="285" y="253.7">MDI0+</text>
<text x="285" y="260.1">P1</text>
<text x="285" y="267.7">P10</text>
<text x="282.4" y="272.8">SHIELD0</text>
<text x="282.4" y="275.3">SHIELD1</text>
<text x="304.2" y="278.3">HR911130C</text>
<text x="40.9" y="299.4">C146</text>
<text x="40.9" y="302">100n</text>
</g>
</svg>
